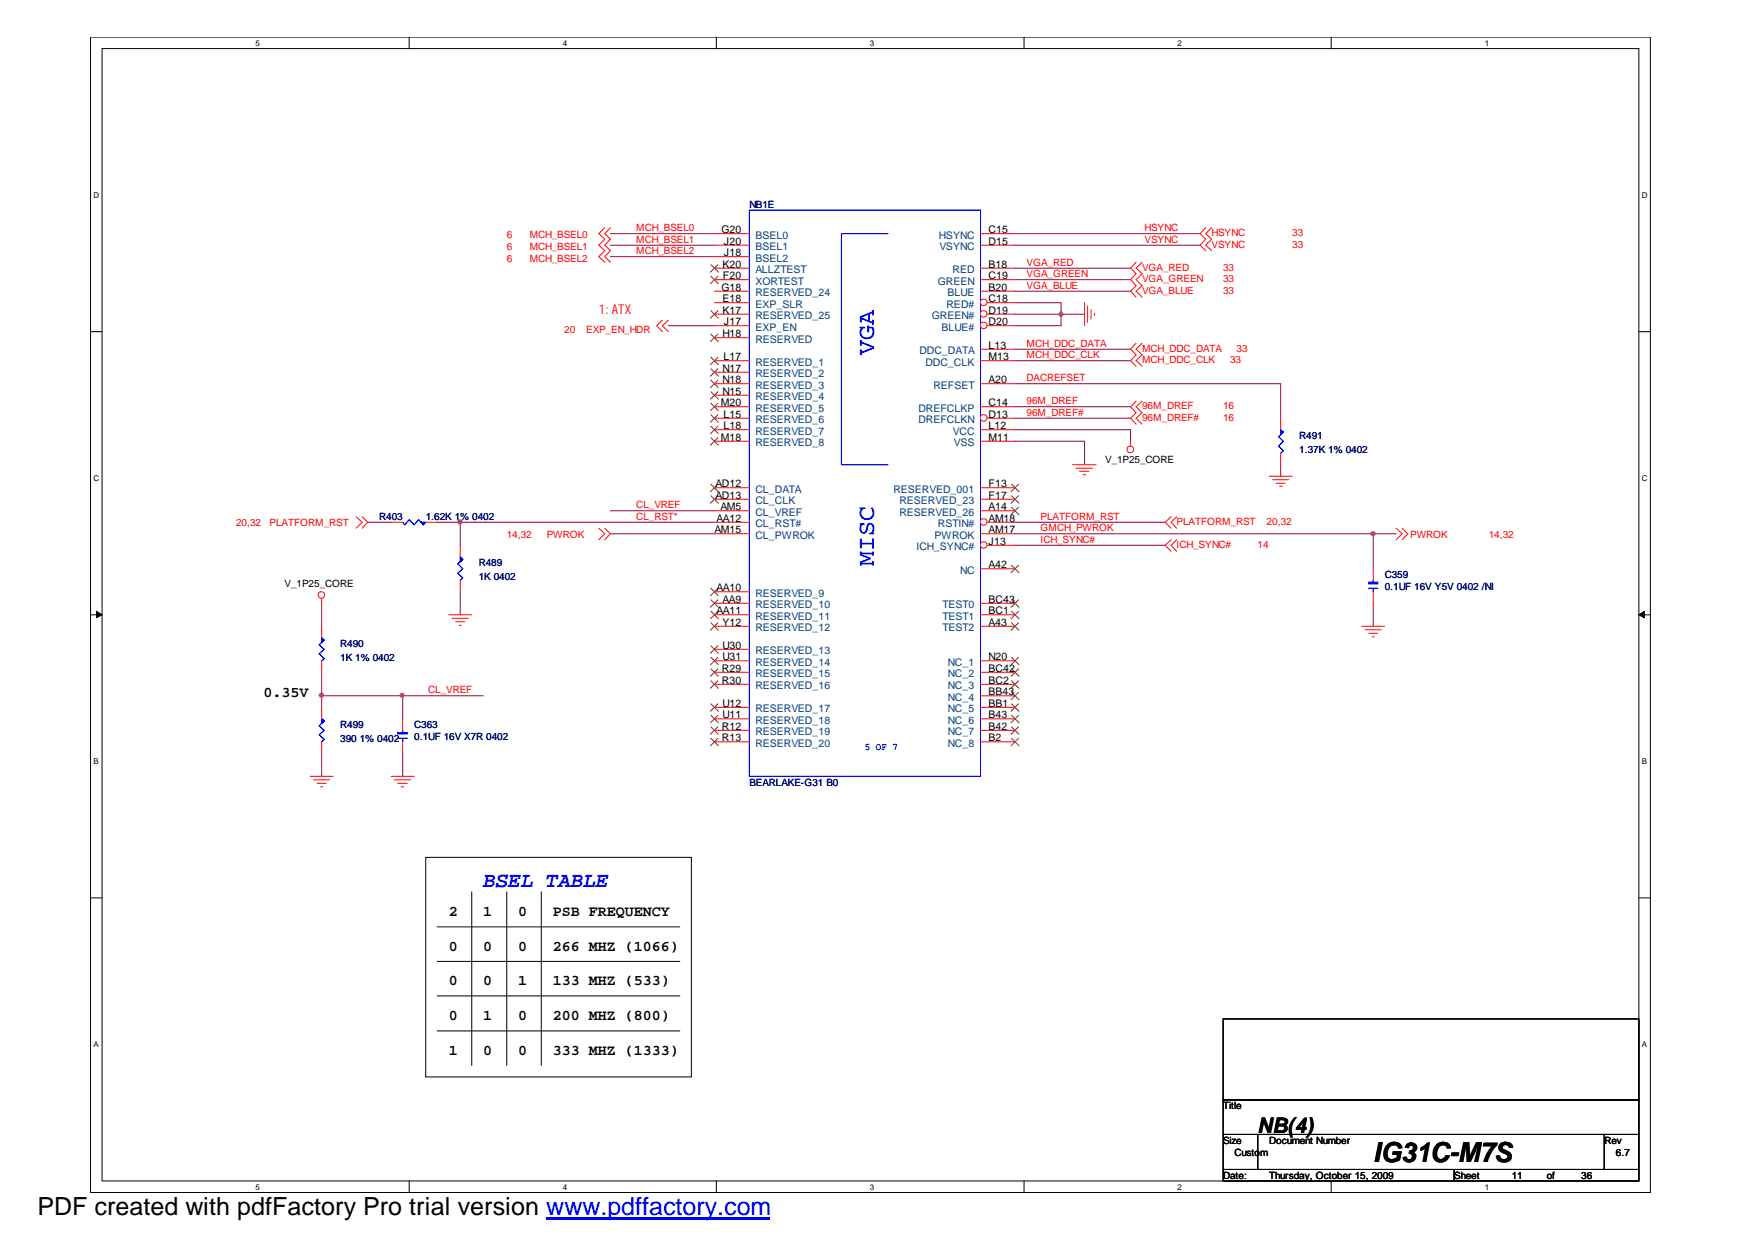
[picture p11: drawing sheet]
<svg xmlns="http://www.w3.org/2000/svg" width="297mm" height="210mm" viewBox="0 0 297 210" stroke-linecap="round" stroke-linejoin="round" font-family="sans-serif">
<path d="M15.3 6.3h264v195.6h-264zM17.3 8.2h260.1v191.7h-260.1z" fill="none" stroke="#000" stroke-width=".17"/>
<g fill="#fff">
<path d="M43.3 6.5h.7v1.6h-.7z"/>
<path d="M43.3 200.2h.7v1.5h-.7z"/>
</g>
<path d="M69.3 6.3v1.9M69.3 199.9v2" fill="none" stroke="#000" stroke-width=".17"/>
<g fill="#fff">
<path d="M95.2 6.5h.8v1.6h-.8z"/>
<path d="M95.2 200.2h.8v1.5h-.8z"/>
</g>
<path d="M121.2 6.3v1.9M121.2 199.9v2" fill="none" stroke="#000" stroke-width=".17"/>
<g fill="#fff">
<path d="M147.2 6.5h.8v1.6h-.8z"/>
<path d="M147.2 200.2h.8v1.5h-.8z"/>
</g>
<path d="M173.3 6.3v1.9M173.3 199.9v2" fill="none" stroke="#000" stroke-width=".17"/>
<g fill="#fff">
<path d="M199.3 6.5h.8v1.6h-.8z"/>
<path d="M199.3 200.2h.8v1.5h-.8z"/>
</g>
<path d="M225.3 6.3v1.9M225.3 199.9v2" fill="none" stroke="#000" stroke-width=".17"/>
<g fill="#fff">
<path d="M251.3 6.5h.8v1.6h-.8z"/>
<path d="M251.3 200.2h.8v1.5h-.8z"/>
<path d="M15.8 32.2h1v1.5h-1z"/>
<path d="M277.9 32.2h1v1.5h-1z"/>
<path d="M15.8 80.1h1v1.5h-1z"/>
<path d="M277.9 80.1h1v1.5h-1z"/>
</g>
<path d="M15.3 56.1h2M277.4 56.1h1.9" fill="none" stroke="#000" stroke-width=".17"/>
<g fill="#fff">
<path d="M15.8 128h1v1.6h-1z"/>
<path d="M277.9 128h.9v1.6h-.9z"/>
</g>
<path d="M15.3 104.1h2M277.4 104.1h1.9" fill="none" stroke="#000" stroke-width=".17"/>
<g fill="#000" stroke="#000" stroke-width=".17">
<path d="M16.3 103.5l1 .6-1 .5z" fill-rule="evenodd"/>
<path d="M277.4 104.1l.9-.6v1.1z" fill-rule="evenodd"/>
</g>
<g fill="#fff">
<path d="M15.8 176h1v1.5h-1z"/>
<path d="M277.9 176h.9v1.5h-.9z"/>
</g>
<g fill="none" stroke="#000" stroke-width=".17">
<path d="M15.3 152h2M72.1 145.1h44.9v37.2h-44.9zM74 156.9h41.1M79.8 151v29.4M85.8 151v29.4M91.6 151v29.4M277.4 152h1.9M74 162.7h41.1M74 168.6h41.1M74 174.5h41.1M207 172.5h70.4v13.7h-70.4zM207 186.2h70.4v5.8h-70.4z"/>
<path d="M207 192h5.9v6h-5.9zM207 198h39.1v1.9h-39.1zM212.9 192h58.6v6h-58.6zM246.1 198h31.3v1.9h-31.3zM271.5 192h5.9v6h-5.9z"/>
</g>
<g fill="none" stroke="#800040" stroke-width=".17">
<path d="M103.3 39.6h17.6M171.8 39.6h31.3M103.3 41.5h17.6M103.3 43.4h17.6M113.1 55.1h7.8M171.8 41.5h31.3M171.8 51.2h7.8v3.9h-7.8M171.8 45.4h19.5M171.8 47.3h19.5M171.8 49.3h19.5M171.8 59.1h19.5M171.8 53.2h11.8"/>
<path d="M171.8 74.7h11.8v4M171.8 72.7h19.5v2M171.8 70.8h19.5M171.8 68.8h19.5M171.8 65h44.9v5.8M171.8 61.1h19.5M216.7 78.7v1.9M62.2 88.4h4M74 88.4h46.9M77.9 88.4v3.9M103.3 86.5h17.6M103.3 90.4h17.6"/>
<path d="M171.8 88.4h25.4M171.8 90.4h64.5M171.8 92.3h25.4M232.4 90.4v5.9M54.4 102.1v3.9M54.4 113.8v5.9M54.4 117.8h27.4M68.2 117.8v3.9M77.9 100.2v3.9M232.4 102.1v3.9M54.4 127.5v3.9M68.2 127.5v3.9"/>
</g>
<g fill="#f0f" stroke="#f0f" stroke-width=".17">
<circle cx="68.1" cy="117.7" r=".35"/>
<circle cx="54.4" cy="117.7" r=".37"/>
<circle cx="232.4" cy="90.3" r=".37"/>
<circle cx="77.9" cy="88.4" r=".38"/>
<circle cx="179.6" cy="53.2" r=".35"/>
</g>
<g fill="none" stroke="#f00" stroke-width=".17">
<path d="M102.4 38.5l-1.1 1.1 1.1 .9-1.1 1 1.1 .9-1.1 1 1.1 1M103.3 38.5l-.9 1.1 .9 .9-.9 1 .9 .9-.9 1 .9 1M120.9 39.6h5.9M165.9 39.6h5.9M204 38.5l-.9 1.1 .9 .9-.9 1 .9 .9M205.1 38.5l-1.1 1.1 1.1 .9-1.1 1 1.1 .9M112.1 54.2l-.9 .9 .9 1M113.1 54.2l-1 .9 1 1M120.9 41.5h5.9M120.9 43.4h5.9M120.9 45.4h5.9M120.9 47.3h5.9"/>
<path d="M120.9 49.3h5.9M120.9 51.2h5.9M120.9 53.2h5.9M120.9 55.1h5.9M120.9 57.2h5.9M165.9 41.5h5.9M165.9 45.4h5.9M165.9 47.3h5.9M165.9 49.3h5.9M183.6 51.2v3.9M184.1 51.8v2.7M184.7 52.4v1.6"/>
<path d="M185.3 53v.4M192.3 58.1l-1 1 1 .9-1 1.1 1 .9M192.3 44.4l-1 1 1 .9-1 1 1 1.1-1 .9 1 1M193.3 58.1l-1 1 1 .9-1 1.1 1 .9M193.3 44.4l-1 1 1 .9-1 1 1 1.1-1 .9 1 1M120.9 61.1h5.9M120.9 63h5.9M120.9 65h5.9M120.9 66.9h5.9M120.9 68.8h5.9M120.9 70.8h5.9M120.9 72.7h5.9"/>
<path d="M120.9 74.7h5.9M181.5 78.7h4M182.1 79.3h2.8M182.7 79.8h1.6M191.3 74.7v.8M192.3 67.9l-1 .9 1 1.1-1 .9 1 1M193.3 67.9l-1 .9 1 1.1-1 .9 1 1M216.7 70.8v1.9M216.7 76.7v2M60.3 87.5l1 .9-1 1M61.3 87.5l.9 .9-.9 1M66.2 88.4h2"/>
<path d="M72.1 88.4h1.9M77.9 92.3v1.9M77.9 98.2v2M101.3 89.4l1.1 1-1.1 1M102.4 89.4l.9 1-.9 1M120.9 88.4h5.9M120.9 82.6h5.9M120.9 84.5h5.9M120.9 86.5h5.9M120.9 90.4h5.9M183.3 80.4h.4M198.2 87.5l-1 .9 1 1"/>
<path d="M198.2 91.4l-1 .9 1 1M199.1 87.5l-.9 .9 .9 1M199.1 91.4l-.9 .9 .9 1M214.8 80.6h3.9M215.4 81.2h2.7M216 81.8h1.5M216.6 82.3h.4M232.4 96.3v1.9M236.3 89.4l1 1-1 1M237.3 89.4l1 1-1 1M54.4 101.4v.7M54.4 106v2"/>
<path d="M54.4 111.9v1.9M75.9 104.1h3.9M76.5 104.7h2.7M77.1 105.3h1.6M77.7 105.8h.4M120.9 106h5.9M120.9 104.1h5.9M120.9 100.2h5.9M120.9 102.1h5.9M120.9 109.9h5.9M120.9 111.9h5.9M120.9 113.8h5.9"/>
<path d="M120.9 115.8h5.9M120.9 119.7h5.9M230.5 106h3.9M231.1 106.6h2.7M231.6 107.2h1.6M232.2 107.8h.4M232.4 100.2v1.9M52.5 131.4h3.9M53.1 132h2.7M53.7 132.6h1.5M54.3 133.2h.3M66.2 131.4h3.9"/>
<path d="M66.7 132h2.8M67.3 132.6h1.6M67.9 133.2h.4M68.2 121.7v1.9M68.2 125.6v1.9M120.9 121.7h5.9M120.9 123.6h5.9M120.9 125.6h5.9"/>
<circle cx="191.3" cy="76.1" r=".57"/>
<circle cx="54.4" cy="100.7" r=".57"/>
</g>
<path d="M126.8 35.6h39.1v95.8h-39.1zM150.3 39.6h-7.9v39.1h7.9M216.7 72.7l.5 .5-.8 .7 .8 .8-.8 .8 .8 .8-.5 .4M68.2 88.4l.3 .4 .8-.8 .8 .8 .8-.8 .7 .8 .5-.4M77.9 94.2l.4 .5-.8 .7 .8 .9-.8 .7 .8 .8-.4 .4M231.6 99.6h1.6M232.4 98.2v.4M232.4 99.6v.6M54.4 108l.5 .4-.9 .7 .9 .8-.9 .8 .9 .8-.5 .4M67.3 125h1.6M68.2 123.6v.5M68.2 125v.6" fill="none" stroke="#00f" stroke-width=".17"/>
<g fill="#00f" stroke="#00f" stroke-width=".17">
<path d="M67.3 124.1h1.6v.1h-1.6z" fill-rule="evenodd"/>
<path d="M67.3 124.1h1.6v.1h-1.6z" fill-rule="evenodd"/>
<path d="M231.6 98.6h1.6v.2h-1.6z" fill-rule="evenodd"/>
<path d="M231.6 98.6h1.6v.2h-1.6z" fill-rule="evenodd"/>
<path d="M216.7 72.7l.5 .5-.5 .4 .5-.4-.5 .4z" fill-rule="evenodd"/>
<path d="M216.7 72.7l.5 .5-.5 .4 .5-.4-.5 .4z" fill-rule="evenodd"/>
<path d="M71.3 88.4h.8l-.5 .4z" fill-rule="evenodd"/>
<path d="M71.3 88.4h.8l-.5 .4z" fill-rule="evenodd"/>
<path d="M77.9 94.2l.4 .5-.4 .4 .4-.4-.4 .4z" fill-rule="evenodd"/>
<path d="M77.9 94.2l.4 .5-.4 .4 .4-.4-.4 .4z" fill-rule="evenodd"/>
<path d="M54.4 108l.5 .4-.5 .3 .5-.3-.5 .3z" fill-rule="evenodd"/>
<path d="M54.4 108l.5 .4-.5 .3 .5-.3-.5 .3z" fill-rule="evenodd"/>
</g>
<g fill="none" stroke="#804000" stroke-width=".17">
<path d="M120.3 44.8l1.3 1.3M120.3 46.8l1.3 1.2M120.3 52.6l1.3 1.3M120.3 56.6l1.3 1.2M121.5 44.8l-1.3 1.3M121.5 46.8l-1.3 1.2M121.5 52.6l-1.3 1.3M121.5 56.6l-1.3 1.2M120.3 60.5l1.3 1.2M120.3 62.4l1.3 1.3M120.3 64.4l1.3 1.2M120.3 66.3l1.3 1.3"/>
<path d="M120.3 68.3l1.3 1.2M120.3 70.2l1.3 1.3M120.3 72.2l1.3 1.2M120.3 74.1l1.3 1.3M121.5 60.5l-1.3 1.2M121.5 62.4l-1.3 1.3M121.5 64.4l-1.3 1.2M121.5 66.3l-1.3 1.3M121.5 68.3l-1.3 1.2M121.5 70.2l-1.3 1.3M121.5 72.2l-1.3 1.2M121.5 74.1l-1.3 1.3"/>
<path d="M120.3 99.6l1.3 1.3M120.3 82l1.3 1.2M120.3 83.9l1.3 1.3M121.5 99.6l-1.3 1.3M121.5 82l-1.3 1.2M121.5 83.9l-1.3 1.3M120.3 101.5l1.3 1.3M120.3 103.5l1.3 1.2M120.3 105.4l1.3 1.3M120.3 109.3l1.3 1.3M120.3 111.3l1.3 1.2M120.3 113.2l1.3 1.3"/>
<path d="M120.3 115.2l1.3 1.3M120.3 119.1l1.3 1.3M121.5 101.5l-1.3 1.3M121.5 103.5l-1.3 1.2M121.5 105.4l-1.3 1.3M121.5 109.3l-1.3 1.3M121.5 111.3l-1.3 1.2M121.5 113.2l-1.3 1.3M121.5 115.2l-1.3 1.3M121.5 119.1l-1.3 1.3M120.3 121.1l1.3 1.3M120.3 123l1.3 1.3"/>
<path d="M120.3 125l1.3 1.3M121.5 121.1l-1.3 1.3M121.5 123l-1.3 1.3M121.5 125l-1.3 1.3"/>
</g>
<circle cx="166.5" cy="51.2" r=".57" fill="#fff" stroke="#f00" stroke-width=".17"/>
<path d="M167.1 51.2h4.7" fill="none" stroke="#f00" stroke-width=".17"/>
<circle cx="166.5" cy="53.1" r=".57" fill="#fff" stroke="#f00" stroke-width=".17"/>
<path d="M167.1 53.2h4.7" fill="none" stroke="#f00" stroke-width=".17"/>
<circle cx="166.5" cy="55.1" r=".57" fill="#fff" stroke="#f00" stroke-width=".17"/>
<path d="M165.9 59.1h5.9M167.1 55.1h4.7M165.9 61.1h5.9M165.9 65h5.9M165.9 68.8h5.9" fill="none" stroke="#f00" stroke-width=".17"/>
<circle cx="166.5" cy="70.7" r=".57" fill="#fff" stroke="#f00" stroke-width=".17"/>
<path d="M165.9 72.7h5.9M165.9 74.7h5.9M167.1 70.8h4.7M165.9 82.6h5.9M165.9 84.5h5.9M165.9 86.5h5.9" fill="none" stroke="#f00" stroke-width=".17"/>
<path d="M171.2 82l1.3 1.2M171.2 83.9l1.3 1.3M171.2 85.9l1.3 1.2M172.4 82l-1.3 1.2M172.4 83.9l-1.3 1.3M172.4 85.9l-1.3 1.2" fill="none" stroke="#804000" stroke-width=".17"/>
<circle cx="166.5" cy="88.4" r=".57" fill="#fff" stroke="#f00" stroke-width=".17"/>
<path d="M165.9 90.4h5.9M167.1 88.4h4.7" fill="none" stroke="#f00" stroke-width=".17"/>
<circle cx="166.5" cy="92.2" r=".57" fill="#fff" stroke="#f00" stroke-width=".17"/>
<g fill="none" stroke="#f00" stroke-width=".17">
<path d="M165.9 96.3h5.9M167.1 92.3h4.7M54.4 119.7v2M165.9 102.1h5.9M165.9 104.1h5.9M165.9 106h5.9M165.9 111.9h5.9M165.9 113.8h5.9M165.9 115.8h5.9M165.9 117.8h5.9M165.9 119.7h5.9M54.4 125.6v1.9"/>
<path d="M165.9 121.7h5.9M165.9 123.6h5.9M165.9 125.6h5.9"/>
</g>
<g fill="none" stroke="#804000" stroke-width=".17">
<path d="M171.2 95.7l1.3 1.3M172.4 95.7l-1.3 1.3M171.2 101.5l1.3 1.3M171.2 103.5l1.3 1.2M171.2 105.4l1.3 1.3M171.2 111.3l1.3 1.2M171.2 113.2l1.3 1.3M171.2 115.2l1.3 1.3M171.2 117.2l1.3 1.3M171.2 119.1l1.3 1.3M172.4 101.5l-1.3 1.3M172.4 103.5l-1.3 1.2"/>
<path d="M172.4 105.4l-1.3 1.3M172.4 111.3l-1.3 1.2M172.4 113.2l-1.3 1.3M172.4 115.2l-1.3 1.3M172.4 117.2l-1.3 1.3M172.4 119.1l-1.3 1.3M171.2 121.1l1.3 1.3M171.2 123l1.3 1.3M171.2 125l1.3 1.3M172.4 121.1l-1.3 1.3M172.4 123l-1.3 1.3M172.4 125l-1.3 1.3"/>
</g>
<path d="M54.4 121.7l.5 .3-.9 .9 .9 .7-.9 .8 .9 .8-.5 .4" fill="none" stroke="#00f" stroke-width=".17"/>
<g fill="#00f" stroke="#00f" stroke-width=".17">
<path d="M54.4 121.7l.5 .3-.5 .4 .5-.4-.5 .4z" fill-rule="evenodd"/>
<path d="M54.4 121.7l.5 .3-.5 .4 .5-.4-.5 .4z" fill-rule="evenodd"/>
</g>
<g fill="#f0f" stroke="#f0f" stroke-width=".17">
<circle cx="68.1" cy="117.7" r=".35"/>
<circle cx="54.4" cy="117.7" r=".37"/>
<circle cx="232.4" cy="90.3" r=".37"/>
<circle cx="77.9" cy="88.4" r=".38"/>
<circle cx="179.6" cy="53.2" r=".35"/>
</g>
<path d="M92.5 206.3h37.8" fill="none" stroke="#00f" stroke-width=".34"/>
<text font-size="4.7" x="232.4" y="196.8">IG31C-M7S</text>
<text font-size="4.2" x="6.3" y="205.7">PDF created with pdfFactory Pro trial version www.pdffactory.com</text>
<g font-size="4.1" fill="#00f">
<text x="147.9" y="60" transform="rotate(-90 147.9 60)">VGA</text>
<text x="147.9" y="95.9" transform="rotate(-90 147.9 95.9)">MISC</text>
</g>
<text font-size="3.6" fill="#00f" x="81.8" y="150.2">BSEL TABLE</text>
<text font-size="3.6" x="212.9" y="191.9">NB(4)</text>
<g font-size="2.5">
<text x="44.6" y="118">0.35V</text>
<text x="75.9" y="155">2</text>
<text x="81.8" y="155">1</text>
<text x="87.7" y="155">0</text>
<text x="93.6" y="155">PSB FREQUENCY</text>
<text x="75.9" y="161">0</text>
<text x="81.8" y="161">0</text>
<text x="87.7" y="161">0</text>
<text x="93.6" y="161">266 MHZ (1066)</text>
<text x="75.9" y="166.8">0</text>
<text x="81.8" y="166.8">0</text>
<text x="87.7" y="166.8">1</text>
<text x="93.6" y="166.8">133 MHZ (533)</text>
<text x="75.9" y="172.6">0</text>
<text x="81.8" y="172.6">1</text>
<text x="87.7" y="172.6">0</text>
<text x="93.6" y="172.6">200 MHZ (800)</text>
<text x="75.9" y="178.6">1</text>
<text x="81.8" y="178.6">0</text>
<text x="87.7" y="178.6">0</text>
<text x="93.6" y="178.6">333 MHZ (1333)</text>
</g>
<text font-size="2.3" fill="#f00" x="101.3" y="53.1">1:ATX</text>
<g font-size="1.8">
<text x="122.1" y="39.5">G20</text>
<text x="122.5" y="41.4">J20</text>
<text x="167.3" y="41.4">D15</text>
<text x="167.3" y="39.5">C15</text>
<text x="122.3" y="45.3">K20</text>
<text x="122.3" y="47.3">F20</text>
<text x="122.5" y="43.4">J18</text>
<text x="167.3" y="45.3">B18</text>
<text x="167.3" y="47.3">C19</text>
<text x="122.1" y="49.2">G18</text>
<text x="122.3" y="51.2">E18</text>
<text x="122.3" y="53.1">K17</text>
<text x="167.3" y="49.2">B20</text>
<text x="167.3" y="51.2">C18</text>
<text x="167.3" y="53.1">D19</text>
<text x="122.3" y="57.1">H18</text>
<text x="122.5" y="55">J17</text>
<text x="167.3" y="55">D20</text>
<text x="167.3" y="59">L13</text>
<text x="122.3" y="62.9">N17</text>
<text x="122.3" y="64.9">N18</text>
<text x="122.4" y="61">L17</text>
<text x="167.3" y="61">M13</text>
<text x="167.3" y="64.9">A20</text>
<text x="122" y="68.8">M20</text>
<text x="122.3" y="66.8">N15</text>
<text x="122.4" y="70.7">L15</text>
<text x="167.3" y="68.8">C14</text>
<text x="167.3" y="70.7">D13</text>
<text x="122" y="74.6">M18</text>
<text x="122.4" y="72.7">L18</text>
<text x="167.3" y="74.6">M11</text>
<text x="167.3" y="72.7">L12</text>
<text x="121.1" y="82.5">AD12</text>
<text x="167.3" y="82.5">F13</text>
<text x="121.1" y="84.4">AD13</text>
<text x="121.2" y="88.3">AA12</text>
<text x="121.9" y="86.4">AM5</text>
<text x="167.3" y="84.4">F17</text>
<text x="167.3" y="86.4">A14</text>
<text x="167.3" y="88.3">AM18</text>
<text x="120.9" y="90.3">AM15</text>
<text x="167.3" y="92.2">J13</text>
<text x="167.3" y="90.3">AM17</text>
<text x="121.2" y="100.1">AA10</text>
<text x="167.3" y="96.2">A42</text>
<text x="121.2" y="104">AA11</text>
<text x="122.3" y="102">AA9</text>
<text x="122.3" y="105.9">Y12</text>
<text x="167.3" y="102">BC43</text>
<text x="167.3" y="104">BC1</text>
<text x="167.3" y="105.9">A43</text>
<text x="122.2" y="113.7">R29</text>
<text x="122.3" y="109.8">U30</text>
<text x="122.3" y="111.8">U31</text>
<text x="167.3" y="111.8">N20</text>
<text x="167.3" y="113.7">BC42</text>
<text x="122.2" y="115.8">R30</text>
<text x="122.3" y="119.6">U12</text>
<text x="167.3" y="115.8">BC2</text>
<text x="167.3" y="117.7">BB43</text>
<text x="167.3" y="119.6">BB1</text>
<text x="122.2" y="123.5">R12</text>
<text x="122.2" y="125.5">R13</text>
<text x="122.3" y="121.6">U11</text>
<text x="167.3" y="121.6">B43</text>
<text x="167.3" y="123.5">B42</text>
<text x="167.3" y="125.5">B2</text>
</g>
<g font-size="1.8" fill="#004080">
<text x="127.8" y="40.4">BSEL0</text>
<text x="158.9" y="40.4">HSYNC</text>
<text x="127.8" y="42.3">BSEL1</text>
<text x="127.8" y="44.3">BSEL2</text>
<text x="127.8" y="46.2">ALLZTEST</text>
<text x="159" y="42.3">VSYNC</text>
<text x="161.2" y="46.2">RED</text>
<text x="127.8" y="48.2">XORTEST</text>
<text x="127.8" y="50.1">RESERVED_24</text>
<text x="127.8" y="52.1">EXP_SLR</text>
<text x="158.7" y="48.2">GREEN</text>
<text x="160.2" y="52.1">RED#</text>
<text x="160.4" y="50.1">BLUE</text>
<text x="127.8" y="54">RESERVED_25</text>
<text x="127.8" y="56">EXP_EN</text>
<text x="127.8" y="58">RESERVED</text>
<text x="155.6" y="60">DDC_DATA</text>
<text x="157.7" y="54">GREEN#</text>
<text x="159.3" y="56">BLUE#</text>
<text x="127.8" y="61.9">RESERVED_1</text>
<text x="127.8" y="63.9">RESERVED_2</text>
<text x="127.8" y="65.8">RESERVED_3</text>
<text x="156.6" y="61.9">DDC_CLK</text>
<text x="158" y="65.8">REFSET</text>
<text x="127.8" y="67.7">RESERVED_4</text>
<text x="127.8" y="69.7">RESERVED_5</text>
<text x="127.8" y="71.6">RESERVED_6</text>
<text x="155.4" y="69.7">DREFCLKP</text>
<text x="155.4" y="71.6">DREFCLKN</text>
<text x="127.8" y="73.6">RESERVED_7</text>
<text x="127.8" y="75.5">RESERVED_8</text>
<text x="161.3" y="73.6">VCC</text>
<text x="161.5" y="75.5">VSS</text>
<text x="127.8" y="83.4">CL_DATA</text>
<text x="151.2" y="83.4">RESERVED_001</text>
<text x="127.8" y="85.4">CL_CLK</text>
<text x="127.8" y="87.3">CL_VREF</text>
<text x="127.8" y="89.3">CL_RST#</text>
<text x="152.2" y="85.4">RESERVED_23</text>
<text x="152.2" y="87.3">RESERVED_26</text>
<text x="158.7" y="89.3">RSTIN#</text>
<text x="127.8" y="91.2">CL_PWROK</text>
<text x="155.1" y="93.1">ICH_SYNC#</text>
<text x="158.2" y="91.2">PWROK</text>
<text x="127.8" y="101">RESERVED_9</text>
<text x="162.5" y="97.1">NC</text>
<text x="127.8" y="103">RESERVED_10</text>
<text x="127.8" y="104.9">RESERVED_11</text>
<text x="127.8" y="106.9">RESERVED_12</text>
<text x="159.5" y="103">TEST0</text>
<text x="159.5" y="104.9">TEST1</text>
<text x="159.5" y="106.9">TEST2</text>
<text x="127.8" y="110.8">RESERVED_13</text>
<text x="127.8" y="112.7">RESERVED_14</text>
<text x="160.4" y="112.7">NC_1</text>
<text x="127.8" y="114.7">RESERVED_15</text>
<text x="127.8" y="116.7">RESERVED_16</text>
<text x="160.4" y="114.7">NC_2</text>
<text x="160.4" y="116.7">NC_3</text>
<text x="160.4" y="118.6">NC_4</text>
<text x="127.8" y="120.6">RESERVED_17</text>
<text x="127.8" y="122.5">RESERVED_18</text>
<text x="127.8" y="124.5">RESERVED_19</text>
<text x="160.4" y="120.6">NC_5</text>
<text x="160.4" y="122.5">NC_6</text>
<text x="160.4" y="124.5">NC_7</text>
<text x="127.8" y="126.4">RESERVED_20</text>
<text x="160.4" y="126.4">NC_8</text>
</g>
<g font-size="1.7" fill="#000080">
<text x="126.8" y="35.2">NB1E</text>
<text x="219.9" y="74.4">R491</text>
<text x="219.9" y="76.7">1.37K 1% 0402</text>
<text x="64.2" y="88.1">R403</text>
<text x="72.1" y="88.1">1.62K 1% 0402</text>
<text x="81" y="95.9">R489</text>
<text x="81" y="98.2">1K 0402</text>
<text x="234.4" y="99.8">0.1UF 16V Y5V 0402 /NI</text>
<text x="234.4" y="97.9">C359</text>
<text x="57.6" y="109.6">R490</text>
<text x="57.6" y="111.9">1K 1% 0402</text>
<text x="57.6" y="123.3">R499</text>
<text x="57.6" y="125.7">390</text>
<text x="60.9" y="125.7">1% 0402</text>
<text x="70.1" y="125.2">0.1UF 16V X7R 0402</text>
<text x="70.1" y="123.3">C363</text>
<text x="126.8" y="133">BEARLAKE-G31 B0</text>
</g>
<g font-size="1.7" fill="#f00">
<text x="85.8" y="40.3">6</text>
<text x="89.7" y="40.3">MCH_BSEL0</text>
<text x="107.7" y="41.1">MCH_BSEL1</text>
<text x="107.7" y="39.1">MCH_BSEL0</text>
<text x="193.7" y="39.1">HSYNC</text>
<text x="193.7" y="41.1">VSYNC</text>
<text x="205.1" y="40">HSYNC</text>
<text x="205.1" y="41.9">VSYNC</text>
<text x="218.7" y="40">33</text>
<text x="218.7" y="41.9">33</text>
<text x="85.8" y="42.3">6</text>
<text x="85.8" y="44.3">6</text>
<text x="89.7" y="42.3">MCH_BSEL1</text>
<text x="89.7" y="44.3">MCH_BSEL2</text>
<text x="107.7" y="43">MCH_BSEL2</text>
<text x="173.7" y="45">VGA_RED</text>
<text x="173.7" y="46.9">VGA_GREEN</text>
<text x="193.3" y="45.8">VGA_RED</text>
<text x="193.3" y="47.8">VGA_GREEN</text>
<text x="207" y="45.8">33</text>
<text x="207" y="47.8">33</text>
<text x="173.7" y="48.9">VGA_BLUE</text>
<text x="193.3" y="49.7">VGA_BLUE</text>
<text x="207" y="49.7">33</text>
<text x="95.5" y="56.4">20</text>
<text x="99.2" y="56.4">EXP_EN_HDR</text>
<text x="173.7" y="58.7">MCH_DDC_DATA</text>
<text x="193.3" y="59.5">MCH_DDC_DATA</text>
<text x="209.3" y="59.5">33</text>
<text x="173.7" y="64.5">DACREFSET</text>
<text x="173.7" y="60.6">MCH_DDC_CLK</text>
<text x="193.3" y="61.5">MCH_DDC_CLK</text>
<text x="208.2" y="61.5">33</text>
<text x="173.7" y="70.4">96M_DREF#</text>
<text x="173.7" y="68.4">96M_DREF</text>
<text x="193.3" y="69.3">96M_DREF</text>
<text x="193.3" y="71.2">96M_DREF#</text>
<text x="207" y="69.3">16</text>
<text x="207" y="71.2">16</text>
<text x="40" y="89.1">20,32</text>
<text x="45.6" y="89.1">PLATFORM_RST</text>
<text x="107.7" y="86">CL_VREF</text>
<text x="107.7" y="88">CL_RST*</text>
<text x="176.1" y="88">PLATFORM_RST</text>
<text x="176.1" y="89.9">GMCH_PWROK</text>
<text x="199.1" y="88.8">PLATFORM_RST</text>
<text x="214.4" y="88.8">20,32</text>
<text x="85.8" y="91">14,32</text>
<text x="92.5" y="91">PWROK</text>
<text x="176.1" y="91.9">ICH_SYNC#</text>
<text x="199.1" y="92.7">ICH_SYNC#</text>
<text x="212.9" y="92.7">14</text>
<text x="238.7" y="91">PWROK</text>
<text x="252" y="91">14,32</text>
<text x="72.5" y="117.4">CL_VREF</text>
</g>
<g font-size="1.7">
<text x="187" y="78.3">V_1P25_CORE</text>
<text x="48.2" y="99.4">V_1P25_CORE</text>
<text x="207" y="187.8">Title</text>
<text x="207" y="193.6">Size</text>
<text x="209" y="195.7">Custom</text>
<text x="214.8" y="193.6">Document Number</text>
<text x="271.5" y="193.6">Rev</text>
<text x="273.5" y="195.7">6.7</text>
<text x="207" y="199.6">Date:</text>
<text x="214.8" y="199.6">Thursday, October 15, 2009</text>
<text x="246.1" y="199.6">Sheet</text>
<text x="255.9" y="199.6">11</text>
<text x="261.8" y="199.6">of</text>
<text x="267.6" y="199.6">36</text>
</g>
<text font-size="1.7" fill="#00f" x="146.4" y="127">5 OF 7</text>
<g font-size="1.4">
<text x="43.3" y="7.8">5</text>
<text x="95.2" y="7.8">4</text>
<text x="147.2" y="7.8">3</text>
<text x="199.3" y="7.8">2</text>
<text x="251.3" y="7.8">1</text>
<text x="15.8" y="33.5">D</text>
<text x="277.9" y="33.5">D</text>
<text x="15.8" y="81.4">C</text>
<text x="277.9" y="81.4">C</text>
<text x="15.8" y="129.3">B</text>
<text x="277.9" y="129.3">B</text>
<text x="15.8" y="177.2">A</text>
<text x="277.9" y="177.2">A</text>
<text x="43.3" y="201.4">5</text>
<text x="95.2" y="201.4">4</text>
<text x="147.2" y="201.4">3</text>
<text x="199.3" y="201.4">2</text>
<text x="251.3" y="201.4">1</text>
</g>
</svg>
